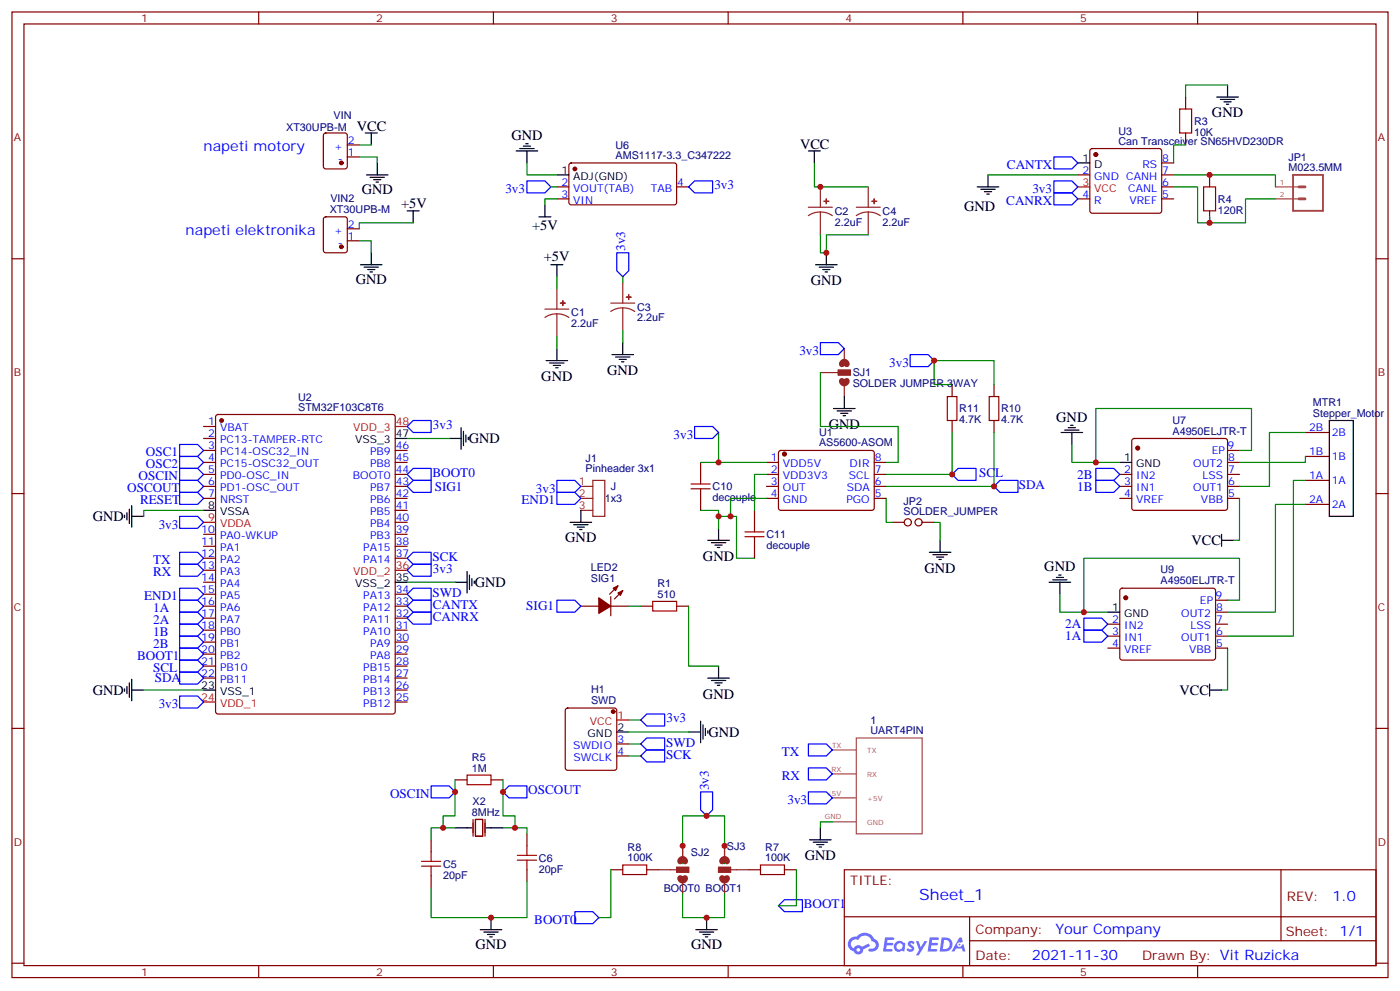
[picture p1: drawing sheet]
<svg xmlns="http://www.w3.org/2000/svg" width="412mm" height="292mm" viewBox="0 0 412 292" stroke-linecap="round" stroke-linejoin="round" font-family="sans-serif">
<g fill="none" stroke="#870000" stroke-width=".35">
<path d="M3.5 3.5h405.4v284.4h-405.4zM7.1 7.1h398.2v277.2h-398.2zM76.2 3.5v3.6M145.3 3.5v3.6M214.5 3.5v3.6M283.6 3.5v3.6M352.8 3.5v3.6M3.5 76.2h3.6M405.3 76.2h3.6M3.5 145.3h3.6M405.3 145.3h3.6M3.5 214.5h3.6"/>
<path d="M405.3 214.5h3.6M248.7 256.1h156.6v28.2h-156.6zM377.3 256.1v20.9M248.7 270h156.5M285.6 277h119.6M285.6 270v14.1M3.5 283.6h3.6M76.2 284.3v3.6M145.3 284.3v3.6M214.5 284.3v3.6M283.6 284.3v3.6M352.8 284.3v3.6"/>
<path d="M405.3 283.6h3.6"/>
</g>
<g fill="#5487ff">
<path d="M267.7 277.3a1.22 1.22 0 0 1 1.7 .3l-.4 .5a.47 .47 0 0 0-.3-.4 .47 .47 0 0 0-.5 .2l.1 .3a1.14 1.14 0 0 1 .8 1.7 1.14 1.14 0 0 1-1.9 0l-.2-.2 .5-.5 .7 .4a.29 .29 0 0 0 .3-.3 .29 .29 0 0 0-.2-.3 1.04 1.04 0 0 1-.6-1.7z"/>
<path d="M260.7 276h2.4l.3 .2-.2 .5-1.8 .1-.1 .8h1.5l.3 .4-.3 .4h-1.6l-.2 1.1h1.7l.2 .3-.2 .3-2.6 .1z"/>
<path d="M273.8 276h2.4l.3 .2-.1 .5-1.8 .1-.2 .8h1.6l.3 .4-.4 .4h-1.6l-.1 1.1h1.7l.2 .3-.2 .3-2.6 .1z"/>
<path d="M282.6 276.1h.7l.3 1.2-.6 .3a.69 .69 0 0 0-1 .3 .69 .69 0 0 0 .4 1 .69 .69 0 0 0 .9-.7l.5-.2 .6 2.2h-.8l-.2-.9h-1.8l-.5 .9h-.8z"/>
<path d="M269.8 277.1h.8l.6 1.8 1.1-1.8h.9l-2.6 4.2h-.8l.9-1.5z"/>
<path d="M277.4 276.1l-.6 4.1h1.3a2.11 2.11 0 0 0 2.5-2.1 2.11 2.11 0 0 0-2.5-2zM278.1 276.8a1.39 1.39 0 0 1 1.7 1.4 1.39 1.39 0 0 1-1.8 1.3h-.3z"/>
<path d="M263.7 277.7a1.54 1.54 0 0 0-.1 2.1 1.54 1.54 0 0 0 2.2 .2l.6 .2 .3-2.3-.2-.2-.4-.1a1.49 1.49 0 0 0-2.4 .1zM264 278.7a.94 .94 0 0 1 1.8 0 .94 .94 0 0 1-1.8 0z"/>
<path d="M250.4 276.4a2.18 2.18 0 0 0 1.1 3.7 1.44 1.44 0 0 0 1.6 1 1.44 1.44 0 0 0 1.2-1.5l2-1-.5-.8-1.9 1a1.47 1.47 0 0 0-2.4 .4 1.39 1.39 0 0 1-.7-1.9 1.39 1.39 0 0 1 2-.5 2.12 2.12 0 0 1 2.2-1.3 2.12 2.12 0 0 1 1.9 1.7 1.14 1.14 0 0 1 1.1 1.4 1.14 1.14 0 0 1-1.7 .8 .43 .43 0 0 0-.5 .3 .43 .43 0 0 0 .4 .5 1.98 1.98 0 0 0 2.5-1.2 1.98 1.98 0 0 0-1.2-2.5 3.1 3.1 0 0 0-5.3-.7l-.9 .1zM252.3 279.7a.55 .55 0 0 1 1.1 0 .55 .55 0 0 1-1.1 0z"/>
<circle cx="282.6" cy="278.1" r=".26"/>
</g>
<g fill="#870000" stroke="#870000" stroke-width=".35">
<path d="M182 174.6l1.4-.7-.7 1.4z"/>
<path d="M180.6 173.2l1.4-.7-.7 1.4z"/>
<path d="M176.4 176l3.5 2.5-3.5 2.1z"/>
<circle cx="231.1" cy="133.7" r=".53"/>
<circle cx="322.8" cy="45.5" r=".53"/>
<circle cx="169.3" cy="49.7" r=".53"/>
<circle cx="100.5" cy="48" r=".53"/>
<circle cx="100.5" cy="72.7" r=".53"/>
<circle cx="335.1" cy="131.9" r=".53"/>
<circle cx="65.3" cy="123.8" r=".53"/>
<circle cx="180.6" cy="209.6" r=".53"/>
<circle cx="331.6" cy="176" r=".53"/>
</g>
<g fill="none" stroke="#870000" stroke-width=".35">
<path d="M95.5 39.4l.5-.2h5.6l.7 .4v9.4l-.5 .7h-5.8l-.7-.4-.1-9.4zM349.2 28.6v3.5M349.2 39.2v3.5M102.3 46.2h3.5M102.3 42.7h3.5M164 58.6h3.6M164 55h3.6M167.8 48.2l.5-.2h30.6l.4 .7v11.2l-.7 .4h-30.6l-.4-.7v-10.9zM199.3 55h3.5M317.5 51.5h3.5M317.5 58.6h3.5M321.3 44l.4-.3h19.8l.5 .3 .2 .4v17.7l-.2 .5-.5 .2h-19.8l-.5-.2-.2-.5v-17.7z"/>
<path d="M342.2 51.5h3.5M342.2 58.6h3.5M342.2 55h3.5M342.2 48h3.5M356.3 51.5v3.5M95.5 64.1l.5-.2h5.6l.7 .4v9.4l-.5 .7h-5.8l-.7-.4-.1-9.4zM102.3 70.9h3.5M102.3 67.4h3.5M356.3 62.1v3.5M280.5 113.2v3.6M292.8 113.2v3.6M60 136.2h3.5"/>
<path d="M60 139.7h3.5M60 132.6h3.5M60 125.6h3.5M60 129.1h3.5M63.7 122.3l.5-.2h51.5l.7 .4v87.1l-.4 .6-51.8 .1-.6-.5-.1-87zM116.4 136.2h3.5M116.4 139.7h3.5M116.4 132.6h3.5M206.4 136.2v3.5M225.8 136.2h3.5M225.8 139.7h3.5M229.5 132.9l.5-.3 27.1 .1 .4 .6v16.6l-.7 .4-27.1-.1-.4-.6v-16.3z"/>
<path d="M257.5 136.2h3.6M257.5 139.7h3.6M280.5 123.8v3.6M292.8 123.8v3.6M329.8 139.7h3.6M333.6 129.3l.5-.2h26.8l.5 .2 .2 .5-.1 20.1-.6 .4-27.1-.1-.4-.6v-19.8zM361.6 136.2h3.5M361.6 139.7h3.5M361.6 132.6h3.5M384.5 127.4h7.1M384.5 134.4h7.1M60 143.2h3.5"/>
<path d="M60 146.8h3.5M60 157.3h3.5M116.4 143.2h3.5M116.4 146.8h3.5M116.4 157.3h3.5M116.4 153.8h3.5M116.4 150.3h3.5M206.4 146.8v3.5M222.2 150.3v3.5M225.8 143.2h3.5M225.8 146.8h3.5M257.5 143.2h3.6"/>
<path d="M257.5 146.8h3.6M329.8 143.2h3.6M329.8 146.8h3.6M361.6 143.2h3.5M361.6 146.8h3.5M384.5 141.5h7.1M384.5 148.5h7.1M60 160.9h3.5M60 164.4h3.5M60 167.9h3.5M60 171.4h3.5M60 175h3.5"/>
<path d="M60 178.5h3.5M116.4 160.9h3.5M116.4 164.4h3.5M116.4 175h3.5M116.4 178.5h3.5M171.1 178.5h5.3M179.9 178.5h5.3M179.9 175.7v5.6M182 172.5l-2.4 2.5M183.4 173.9l-2.4 2.5M188.7 178.5h3.6M199.3 178.5h3.5"/>
<path d="M222.2 160.9v3.5M330.1 173.4l.5-.2h26.8l.5 .2 .2 .5-.1 20-.6 .5-27.1-.1-.5-.6v-19.8zM358.1 176.7h3.5M60 182h3.5M60 185.6h3.5M60 189.1h3.5M60 192.6h3.5M60 196.1h3.5M60 199.7h3.5M116.4 182h3.5M116.4 185.6h3.5M116.4 189.1h3.5"/>
<path d="M116.4 192.6h3.5M116.4 196.1h3.5M116.4 199.7h3.5M326.3 183.8h3.5M326.3 187.3h3.5M326.3 190.9h3.5M358.1 183.8h3.5M358.1 187.3h3.5M358.1 190.9h3.5M358.1 180.3h3.5M116.4 206.7h3.5M116.4 203.2h3.5"/>
<path d="M166.7 208.7l.5-.2h13.8l.5 .2 .2 .5v16.9l-.3 .5-.4 .2h-13.8l-.5-.2-.2-.5v-16.9zM181.7 219.1h3.5M134.1 229.7h3.5M144.6 229.7h3.6M181.7 222.6h3.5M127 247.3v3.5M127 257.9v3.5M139.3 241.3v4.9M140.1 241.3h2.1v4.9h-2.1zM142.9 241.3v4.9M155.2 245.5v3.6M155.2 256.1v3.5"/>
<path d="M179.9 256.1h3.5M190.5 256.1h3.5M220.5 256.1h3.5M231.1 256.1h3.5"/>
<circle cx="267.4" cy="153.8" r="1.06"/>
<circle cx="270.6" cy="153.8" r="1.06"/>
</g>
<g fill="none" stroke="#000" stroke-width=".35">
<path d="M107.6 39.2h3.5M109.4 39.2v3.5M358.4 28.6h6.4M359.5 29.3h4.2M360.5 30h2.2M361.2 30.7h.7M361.6 25v3.6M107.9 51.5h6.4M109 52.2h4.2M110.1 52.9h2.1M110.8 53.6h.7M111.1 48v3.5"/>
<path d="M152 44.4h6.4M153.1 43.7h4.2M154.2 43h2.1M154.9 42.3h.7M155.2 44.4v3.6M164 51.5h3.6M238.1 44.4h3.6M239.9 44.4v3.6M287.9 55h6.3M288.9 55.7h4.3M290 56.4h2.1M290.7 57.1h.7"/>
<path d="M291 51.5v3.5M317.5 48h3.5M106.2 78h6.3M107.2 78.7h4.3M108.3 79.4h2.1M109.4 74.4v3.6M119.9 62.1h3.6M121.7 62.1v3.5M158.7 63.9h3.6M160.5 60.3v3.6M162.3 78h3.5M164 78v3.5"/>
<path d="M240.2 78h6.4M241.3 78.7h4.2M242.4 79.4h2.1M243.4 74.4v3.6M109 80.1h.7M243.1 80.1h.7M160.9 106.2h6.3M161.9 106.9h4.3M163 107.6h2.1M163.7 108.3h.7M164 102.7v3.5M180.3 104.4h6.3"/>
<path d="M181.3 105.1h4.3M182.4 105.8h2.1M183.1 106.5h.7M183.4 100.9v3.5M248.7 116.8v3.5M116.4 129.1h3.5M132.3 129.1h3.5M135.8 125.9v6.4M136.5 127v4.2M137.2 128.1v2.1M137.9 128.8v.7M245.5 120.3h6.4"/>
<path d="M246.6 121h4.2M247.6 121.7h2.2M248.4 122.4h.7M312.6 127.4h6.3M313.6 126.6h4.3M314.7 125.9h2.1M315.4 125.2h.7M315.7 127.4v3.5M329.8 136.2h3.6M391.6 123.8h7v28.2h-7zM36.7 151.7v.7M37.4 151v2.1"/>
<path d="M38.1 149.9v4.3M38.8 152h3.5M38.8 148.9v6.3M60 150.3h3.5M167.9 153.8h6.4M169 154.5h4.2M170 155.2h2.2M170.7 155.9h.7M171.1 150.3v3.5M208.5 159.1h6.3M209.5 159.8h4.3M211.7 155.6v3.5"/>
<path d="M276.9 159.1v3.5M359.8 159.1h3.6M359.8 157.3v3.6M116.4 171.4h3.5M134.1 171.4h3.5M137.6 168.3v6.3M138.3 169.3v4.3M139 170.4v2.1M139.7 171.1v.7M210.6 160.5h2.1M211.3 161.2h.7M273.8 162.6h6.3"/>
<path d="M274.8 163.3h4.2M275.9 164h2.1M276.6 164.7h.7M309 171.4h6.4M310.1 170.7h4.2M311.1 170h2.2M311.9 169.3h.7M312.2 171.4v3.6M208.5 199.7h6.3M211.7 196.1v3.6M326.3 180.3h3.5M36.7 202.8v.8"/>
<path d="M37.4 202.1v2.2M38.1 201.1v4.2M38.8 203.2h3.5M38.8 200v6.4M60 203.2h3.5M181.7 215.5h3.5M202.8 215.5h3.6M206.4 212.4v6.3M207.1 213.4v4.3M207.8 214.5v2.1M208.5 215.2v.7M209.5 200.4h4.3"/>
<path d="M210.6 201.1h2.1M211.3 201.8h.7M356.3 203.2h3.5M356.3 201.4v3.6M134.1 243.8h4.9M143.2 243.8h5M238.5 247.3h6.3M239.5 248h4.3M240.6 248.7h2.1M241.3 249.4h.7M241.7 243.8v3.5M141.5 273.8h6.3"/>
<path d="M142.5 274.5h4.3M143.6 275.2h2.1M144.3 275.9h.7M144.6 270.2v3.6M205 273.8h6.3M206 274.5h4.3M207.1 275.2h2.1M207.8 275.9h.7M208.1 270.2v3.6"/>
</g>
<path d="M317.5 55h3.5M116.4 125.6h3.5M60 153.8h3.5M116.4 167.9h3.5M60 206.7h3.5M181.7 212h3.5" fill="none" stroke="#f00" stroke-width=".35"/>
<g fill="#8c2424" stroke="#8c2424" stroke-width=".35">
<path d="M165.8 88.5v1.5z"/>
<path d="M165.1 89.3h1.4z"/>
<path d="M243.4 58.6v1.4z"/>
<path d="M242.7 59.3h1.4z"/>
<path d="M185.2 86.8v1.4z"/>
<path d="M184.5 87.5h1.4z"/>
<path d="M257.5 58.6v1.4z"/>
<path d="M256.8 59.3h1.4z"/>
<path d="M246.9 109h3.6v1.4h-3.6z"/>
<path d="M199.3 255.4h3.5v1.4h-3.5z"/>
<path d="M211.7 255.4h3.5v1.4h-3.5z"/>
</g>
<g fill="none" stroke="#8c2424" stroke-width=".35">
<path d="M241.7 55v6M255.8 55v6M238.1 61h7.1M241.7 62.4l1.8 .3 1.7 .8M241.7 62.4l-1.9 .3-1.7 .8M241.7 62.4v6.7M252.2 61h7.1M255.8 62.4l1.8 .3 1.7 .8M255.8 62.4l-1.9 .3-1.7 .8M255.8 62.4v6.7M160.5 91h7.1M164 92.4l1.9 .3 1.7 .8"/>
<path d="M164 92.4l-1.8 .3-1.7 .8M164 85v6M164 92.4v6.7M179.9 89.3h7.1M183.4 90.7l1.9 .2 1.7 .8M183.4 90.7l-1.8 .2-1.7 .8M183.4 83.3v6M183.4 90.7v6.7M241.7 109.7h5.2M246.9 109h3.6v1.4h-3.6zM248.7 102.7v3.5M248.7 113.2v3.6"/>
<path d="M171.1 143.2h3.5M171.1 146.8h3.5M171.1 150.3h3.5M174.6 141.5h3.6v10.5h-3.6zM194 256.1h5.3M199.3 255.4h3.5v1.4h-3.5zM201.1 249.1v3.5M201.1 259.6v3.6M211.7 255.4h3.5v1.4h-3.5zM213.4 249.1v3.5M213.4 259.6v3.6M215.2 256.1h5.3"/>
</g>
<g fill="none" stroke="#008700" stroke-width=".35">
<path d="M361.6 25h-12.4v3.6M105.8 46.2h5.3v1.8M105.8 42.7h3.6M155.2 48v3.5h8.8M162.3 55h1.7M164 58.6h-3.5v1.7M239.9 48v7h15.9M291 51.5h26.5M345.7 51.5h30v3.5M345.7 55h7.1v10.6h3.5v-1.7v1.7h10.6v-7h8.8M349.2 42.7h-3.5v5.3M105.8 70.9h3.6v3.5"/>
<path d="M121.7 65.6h-15.9v1.8M241.7 69.1v5.3h1.7v-5.3h12.4M164 81.5v3.5M164 99.1v3.6M183.4 81.5v1.8M183.4 97.4v3.5M241.7 109.7v15.9h22.9v10.6h-3.5M280.5 113.2h-5.3v-7h17.6v7M119.9 129.1h12.4M206.4 136.2h5.3M211.7 127.4v8.8h14.1M225.8 139.7h-3.6v10.6"/>
<path d="M280.5 127.4v12.3h-19.4M292.8 127.4v15.8h-31.7M315.7 130.9v5.3h14.1M365.1 132.6h3.6v-12.3h-45.9v15.9M384.5 134.4v1.8h-19.4M384.5 127.4h-10.6v15.8h-8.8M60 150.3h-17.7v1.7M206.4 150.3h5.3v5.3M211.7 152h5.3v12.4h5.2M225.8 146.8h-10.6v5.2M261.1 146.8v7h1.7M275.2 153.8h1.7v5.3"/>
<path d="M365.1 146.8v12.3h-1.7M384.5 148.5h-8.8v31.8h-14.1M384.5 141.5h-3.5v45.8h-19.4M119.9 171.4h14.2M185.2 178.5h3.5M202.8 178.5v17.6h8.9M312.2 175v5.3h14.1M361.6 176.7h3.5v-12.3h-45.8v15.9M361.6 190.9v12.3h-1.8M42.3 203.2h17.7M185.2 215.5h17.6M185.2 212h3.5"/>
<path d="M185.2 219.1h3.5M134.1 229.7v10.5h-3.6v3.6M148.2 229.7v10.5h3.5v3.6M185.2 222.6h3.5M134.1 243.8h-7.1v3.5M148.2 243.8h7v1.7M155.2 259.6v10.6h-28.2v-8.8M179.9 256.1v14.1h-3.5M201.1 254.4v-14.2h12.3v14.2M234.6 256.1v10.6h-5.3M245.2 242h-3.5v1.8M201.1 263.2v7h12.3v-7"/>
</g>
<g fill="none" stroke="#00f" stroke-width=".35">
<path d="M155.2 53.3h5.3l1.8 1.7-1.8 1.8h-5.3zM202.8 55l1.8-1.7h5.3v3.5h-5.3zM310.4 53.3h5.3l1.8 1.7-1.8 1.8h-5.3zM310.4 46.2h5.3l1.8 1.8-1.8 1.7h-5.3zM310.4 56.8h5.3l1.8 1.8-1.8 1.7h-5.3zM181.7 74.4h3.5v5.3l-1.8 1.8-1.7-1.8zM241.7 100.9h5.2l1.8 1.8-1.8 1.7h-5.2zM268.1 104.4h5.3l1.8 1.8-1.8 1.7h-5.3zM52.9 130.9h5.3l1.8 1.7-1.8 1.8h-5.3zM52.9 134.4h5.3l1.8 1.8-1.8 1.7h-5.3zM52.9 137.9h5.3l1.8 1.8-1.8 1.8h-5.3zM119.9 125.6l1.8-1.8h5.3v3.6h-5.3z"/>
<path d="M119.9 139.7l1.8-1.8h5.3v3.6h-5.3zM204.6 125.6h5.3l1.8 1.8-1.8 1.7h-5.3zM282.2 137.9h5.3v3.6h-5.3l-1.7-1.8zM322.8 137.9h5.3l1.7 1.8-1.7 1.8h-5.3zM52.9 141.5h5.3l1.8 1.7-1.8 1.8h-5.3zM52.9 145h5.3l1.8 1.8-1.8 1.7h-5.3zM52.9 152h5.3l1.8 1.8-1.8 1.8h-5.3zM119.9 143.2l1.8-1.7h5.3v3.5h-5.3zM164 141.5h5.3l1.8 1.7-1.8 1.8h-5.3zM164 145h5.3l1.8 1.8-1.8 1.7h-5.3zM292.8 143.2l1.8-1.7h5.3v3.5h-5.3zM322.8 141.5h5.3l1.7 1.7-1.7 1.8h-5.3z"/>
<path d="M52.9 162.6h5.3l1.8 1.8-1.8 1.8h-5.3zM52.9 166.2h5.3l1.8 1.7-1.8 1.8h-5.3zM52.9 176.7h5.3l1.8 1.8-1.8 1.8h-5.3zM52.9 173.2h5.3l1.8 1.8-1.8 1.7h-5.3zM119.9 167.9l1.8-1.7h5.3v3.5h-5.3zM119.9 164.4l1.8-1.8h5.3v3.6h-5.3zM119.9 178.5l1.8-1.8h5.3v3.6h-5.3zM121.7 173.2h5.3v3.5h-5.3l-1.8-1.7zM164 176.7h5.3l1.8 1.8-1.8 1.8h-5.3zM52.9 190.9h5.3l1.8 1.7-1.8 1.8h-5.3zM52.9 197.9h5.3l1.8 1.8-1.8 1.7h-5.3zM52.9 194.4h5.3l1.8 1.7-1.8 1.8h-5.3z"/>
<path d="M52.9 180.3h5.3l1.8 1.7-1.8 1.8h-5.3zM52.9 183.8h5.3l1.8 1.8-1.8 1.7h-5.3zM52.9 187.3h5.3l1.8 1.8-1.8 1.8h-5.3zM119.9 182l1.8-1.7h5.3v3.5h-5.3zM319.3 185.6h5.3l1.7 1.7-1.7 1.8h-5.3zM319.3 182h5.3l1.7 1.8-1.7 1.8h-5.3zM52.9 205h5.3l1.8 1.7-1.8 1.8h-5.3zM188.7 212l1.8-1.7h5.3v3.5h-5.3zM188.7 219.1l1.8-1.8h5.3v3.5h-5.3zM238.1 219.1h5.3l1.8 1.7-1.8 1.8h-5.3zM127 231.4h5.3l1.8 1.8-1.8 1.8h-5.3zM149.9 231.4h5.3v3.6h-5.3l-1.7-1.8z"/>
<path d="M188.7 222.6l1.8-1.8h5.3v3.6h-5.3zM206.4 233.2h3.5v5.3l-1.8 1.7-1.7-1.7zM238.1 233.2h5.3l1.8 1.8-1.8 1.7h-5.3zM238.1 226.1h5.3l1.8 1.8-1.8 1.8h-5.3zM169.3 268.5h5.3l1.8 1.7-1.8 1.8h-5.3zM229.3 266.7l1.8-1.8h5.3v3.6h-5.3z"/>
</g>
<g fill="none" stroke="#a10000" stroke-width=".35">
<path d="M347.5 32.1h3.5v7.1h-3.5zM354.5 55h3.6v7.1h-3.6zM279 116.8h2.9v7h-2.9zM291.4 116.8h2.8v7h-2.8zM206.4 139.7v2.8M203.6 143.9h5.6M203.6 142.5h5.6M206.4 143.9v2.9M219.4 158h5.7M219.4 156.6h5.7M222.2 153.8v2.8M222.2 158v2.9"/>
<path d="M192.3 177.1h7v2.8h-7zM137.6 228.2h7v2.9h-7zM124.2 253.6h5.6M124.2 255.1h5.6M127 250.8v2.8M127 255.1v2.8M152.4 251.9h5.6M152.4 253.3h5.6M155.2 249.1v2.8M155.2 253.3v2.8M183.4 254.7h7.1v2.8h-7.1zM224 254.7h7.1v2.8h-7.1z"/>
</g>
<path d="M380.9 51.5h8.8v10.6h-8.8z" fill="none" stroke="#a64a4a" stroke-width=".56"/>
<path d="M382.7 58.6h1.7M382.7 55h1.7" fill="none" stroke="#a64a4a" stroke-width=".85"/>
<path d="M375.7 55h7M375.7 58.6h7M252.2 217.3h19.4v28.2h-19.4zM245.2 220.8h6.9M245.2 227.9h6.9M245.2 235h6.9M245.2 242h6.9" fill="none" stroke="#a64a4a" stroke-width=".35"/>
<path d="M248 112.2a.71 .71 0 0 0 .7 .7 .71 .71 0 0 0 .7-.7M248 107.2a.71 .71 0 0 1 .7-.7 .71 .71 0 0 1 .7 .7M200.4 258.6a.71 .71 0 0 0 .7 .7 .71 .71 0 0 0 .7-.7M200.4 253.6a.71 .71 0 0 1 .7-.7 .71 .71 0 0 1 .7 .7M212.7 253.6a.71 .71 0 0 1 .7-.7 .71 .71 0 0 1 .7 .7M212.7 258.6a.71 .71 0 0 0 .7 .7 .71 .71 0 0 0 .7-.7" fill="none" stroke="#8c2424" stroke-width="1.8"/>
<path d="M262.8 153.8h3.5M271.6 153.8h3.6" fill="none" stroke="#850000" stroke-width=".35"/>
<g fill="#c00">
<circle cx="241.7" cy="55" r=".88"/>
<circle cx="243.4" cy="74.4" r=".88"/>
<circle cx="356.3" cy="51.5" r=".88"/>
<circle cx="356.3" cy="65.6" r=".88"/>
<circle cx="144.6" cy="270.2" r=".88"/>
<circle cx="130.5" cy="243.8" r=".88"/>
<circle cx="151.7" cy="243.8" r=".88"/>
<circle cx="134.1" cy="233.2" r=".88"/>
<circle cx="148.2" cy="233.2" r=".88"/>
<circle cx="208.1" cy="240.2" r=".88"/>
<circle cx="211.7" cy="136.2" r=".88"/>
<circle cx="211.7" cy="152" r=".88"/>
<circle cx="215.2" cy="152" r=".88"/>
<circle cx="292.8" cy="143.2" r=".88"/>
<circle cx="280.5" cy="139.7" r=".88"/>
<circle cx="275.2" cy="106.2" r=".88"/>
<circle cx="322.8" cy="136.2" r=".88"/>
<circle cx="319.3" cy="180.3" r=".88"/>
<circle cx="201.1" cy="249.1" r=".88"/>
<circle cx="213.4" cy="249.1" r=".88"/>
<circle cx="208.1" cy="270.2" r=".88"/>
</g>
<text font-size="4.6" fill="#00f" x="270.8" y="265.1">Sheet_1</text>
<g font-size="4.2">
<text x="357" y="34.6">GND</text>
<text x="105.1" y="38.5">VCC</text>
<text x="150.6" y="41.2">GND</text>
<text x="235.7" y="43.7">VCC</text>
<text x="106.5" y="57.1">GND</text>
<text x="118.2" y="61.4">+5V</text>
<text x="284" y="62.1">GND</text>
<text x="156.7" y="67.8">+5V</text>
<text x="160.2" y="76.9">+5V</text>
<text x="104.8" y="83.6">GND</text>
<text x="238.8" y="84">GND</text>
<text x="159.5" y="112.2">GND</text>
<text x="178.9" y="110.4">GND</text>
<text x="311.1" y="124.1">GND</text>
<text x="138.1" y="130.5">GND</text>
<text x="244.1" y="126.4">GND</text>
<text x="27.3" y="153.4">GND</text>
<text x="166.5" y="159.5">GND</text>
<text x="351" y="160.5">VCC</text>
<text x="207.1" y="165.2">GND</text>
<text x="139.9" y="172.8">GND</text>
<text x="272.3" y="168.7">GND</text>
<text x="307.6" y="168.2">GND</text>
<text x="27.3" y="204.6">GND</text>
<text x="207.1" y="205.8">GND</text>
<text x="347.4" y="204.6">VCC</text>
<text x="208.7" y="216.9">GND</text>
<text x="237.1" y="253.4">GND</text>
<text x="140.1" y="279.4">GND</text>
<text x="203.6" y="279.4">GND</text>
</g>
<g font-size="4.2" fill="#00f">
<text x="60" y="44.4">napeti motory</text>
<text x="54.7" y="69.1">napeti elektronika</text>
<text x="392.5" y="265.4">1.0</text>
<text x="310.9" y="274.9">Your Company</text>
<text x="304" y="282.7">2021-11-30</text>
</g>
<g font-size="3.9" fill="#00f">
<text x="296.6" y="49.7">CANTX</text>
<text x="148.9" y="56.8">3v3</text>
<text x="210.4" y="55.7">3v3</text>
<text x="304.1" y="56.8">3v3</text>
<text x="296.4" y="60.3">CANRX</text>
<text x="184.1" y="73.9" transform="rotate(-90 184.1 73.9)">3v3</text>
<text x="235.5" y="104.5">3v3</text>
<text x="261.9" y="108">3v3</text>
<text x="127.5" y="126.3">3v3</text>
<text x="198.4" y="129.2">3v3</text>
<text x="43" y="134.4">OSC1</text>
<text x="43" y="137.9">OSC2</text>
<text x="40.8" y="141.5">OSCIN</text>
<text x="127.4" y="140.5">BOOT0</text>
<text x="288.4" y="140.5">SCL</text>
<text x="317.3" y="140.9">2B</text>
<text x="37.5" y="145">OSCOUT</text>
<text x="41.3" y="148.5">RESET</text>
<text x="128.1" y="144.5">SIG1</text>
<text x="153.6" y="148.5">END1</text>
<text x="157.9" y="145">3v3</text>
<text x="300.1" y="144.1">SDA</text>
<text x="317.3" y="144.5">1B</text>
<text x="46.7" y="155.6">3v3</text>
<text x="45.1" y="166.1">TX</text>
<text x="127.4" y="165.2">SCK</text>
<text x="45.1" y="169.6">RX</text>
<text x="127.5" y="168.6">3v3</text>
<text x="42.5" y="176.7">END1</text>
<text x="127.4" y="175.8">SWD</text>
<text x="127.5" y="179.3">CANTX</text>
<text x="155" y="179.7">SIG1</text>
<text x="45.1" y="180.2">1A</text>
<text x="45.1" y="183.7">2A</text>
<text x="127.5" y="182.8">CANRX</text>
<text x="313.8" y="185">2A</text>
<text x="45.1" y="187.2">1B</text>
<text x="45.1" y="190.8">2B</text>
<text x="313.8" y="188.6">1A</text>
<text x="40.4" y="194.3">BOOT1</text>
<text x="45.1" y="197.9">SCL</text>
<text x="45.6" y="200.9">SDA</text>
<text x="46.7" y="208.5">3v3</text>
<text x="196.3" y="212.7">3v3</text>
<text x="196.2" y="219.9">SWD</text>
<text x="196.2" y="223.4">SCK</text>
<text x="230.3" y="222.5">TX</text>
<text x="155.6" y="233.9">OSCOUT</text>
<text x="208.8" y="232.7" transform="rotate(-90 208.8 232.7)">3v3</text>
<text x="230.3" y="229.6">RX</text>
<text x="114.9" y="235">OSCIN</text>
<text x="232" y="236.9">3v3</text>
<text x="236.8" y="267.5">BOOT1</text>
<text x="157.4" y="272.1">BOOT0</text>
</g>
<g font-size="3.9" fill="#800">
<text x="250.5" y="260.7">TITLE:</text>
<text x="379.1" y="265.4">REV:</text>
<text x="287.4" y="274.9">Company:</text>
<text x="378.7" y="275.5">Sheet: 1/1</text>
<text x="287.4" y="282.6">Date:</text>
<text x="336.4" y="282.7">Drawn By: Vit Ruzicka</text>
</g>
<g font-size="3.2" fill="#800">
<text x="41.6" y="6.5">1</text>
<text x="110.8" y="6.5">2</text>
<text x="179.9" y="6.5">3</text>
<text x="249.1" y="6.5">4</text>
<text x="318.2" y="6.5">5</text>
<text x="4.1" y="41.6">A</text>
<text x="405.9" y="41.6">A</text>
<text x="4.1" y="110.8">B</text>
<text x="405.9" y="110.8">B</text>
<text x="4.1" y="179.9">C</text>
<text x="405.9" y="179.9">C</text>
<text x="4.1" y="249.1">D</text>
<text x="405.9" y="249.1">D</text>
<text x="41.6" y="287.3">1</text>
<text x="110.8" y="287.3">2</text>
<text x="179.9" y="287.3">3</text>
<text x="249.1" y="287.3">4</text>
<text x="318.2" y="287.3">5</text>
</g>
<g font-size="3.2" fill="#000080">
<text x="98.2" y="34.9">VIN</text>
<text x="84.3" y="38.6">XT30UPB-M</text>
<text x="329.5" y="39.7">U3</text>
<text x="351.7" y="40">10K</text>
<text x="351.7" y="36.8">R3</text>
<text x="181.3" y="46.8">AMS1117-3.3_C347222</text>
<text x="181.3" y="43.9">U6</text>
<text x="329.5" y="42.7">Can Transceiver SN65HVD230DR</text>
<text x="379.5" y="47.3">JP1</text>
<text x="379.5" y="50.4">M023.5MM</text>
<text x="97.3" y="59.6">VIN2</text>
<text x="358.8" y="59.7">R4</text>
<text x="97.1" y="62.8">XT30UPB-M</text>
<text x="245.9" y="63.2">C2</text>
<text x="260" y="63.2">C4</text>
<text x="358.8" y="62.9">120R</text>
<text x="245.9" y="66.4">2.2uF</text>
<text x="260" y="66.4">2.2uF</text>
<text x="168.3" y="93.1">C1</text>
<text x="187.7" y="94.6">2.2uF</text>
<text x="187.7" y="91.5">C3</text>
<text x="168.3" y="96.3">2.2uF</text>
<text x="251.2" y="110.8">SJ1</text>
<text x="87.8" y="118.1">U2</text>
<text x="251.2" y="114.1">SOLDER JUMPER 3WAY</text>
<text x="386.8" y="119.5">MTR1</text>
<text x="87.8" y="121">STM32F103C8T6</text>
<text x="282.6" y="124.7">4.7K</text>
<text x="282.6" y="121.4">R11</text>
<text x="294.9" y="124.7">4.7K</text>
<text x="294.9" y="121.4">R10</text>
<text x="345.4" y="124.7">U7</text>
<text x="386.8" y="122.8">Stepper_Motor</text>
<text x="241.3" y="131.5">AS5600-ASOM</text>
<text x="241.3" y="128.5">U1</text>
<text x="345.4" y="128">A4950ELJTR-T</text>
<text x="172.5" y="136.1">J1</text>
<text x="172.5" y="139">Pinheader 3x1</text>
<text x="178.2" y="148">1x3</text>
<text x="179.9" y="144.4">J</text>
<text x="209.9" y="147.5">decouple</text>
<text x="209.9" y="144.4">C10</text>
<text x="266.2" y="148.6">JP2</text>
<text x="266.2" y="151.7">SOLDER_JUMPER</text>
<text x="225.8" y="161.6">decouple</text>
<text x="225.8" y="158.5">C11</text>
<text x="174" y="171.4">SIG1</text>
<text x="174" y="168.2">LED2</text>
<text x="193.7" y="172.9">R1</text>
<text x="341.9" y="172.1">A4950ELJTR-T</text>
<text x="341.9" y="168.8">U9</text>
<text x="193.7" y="176">510</text>
<text x="174.1" y="207.3">SWD</text>
<text x="174.1" y="204.1">H1</text>
<text x="256.4" y="213.1">1</text>
<text x="256.4" y="216.3">UART4PIN</text>
<text x="139" y="227.2">1M</text>
<text x="139" y="224">R5</text>
<text x="139.2" y="237">X2</text>
<text x="139" y="240.2">8MHz</text>
<text x="184.9" y="250.5">R8</text>
<text x="203.5" y="252">SJ2</text>
<text x="214.1" y="250.2">SJ3</text>
<text x="225.4" y="250.5">R7</text>
<text x="130.5" y="255.5">C5</text>
<text x="158.7" y="256.9">20pF</text>
<text x="158.7" y="253.7">C6</text>
<text x="184.9" y="253.6">100K</text>
<text x="225.4" y="253.6">100K</text>
<text x="130.5" y="258.7">20pF</text>
<text x="195.5" y="262.6">BOOT0 BOOT1</text>
</g>
<g font-size="3.2" fill="#00f">
<text x="98.4" y="44.1">+</text>
<text x="99.6" y="47.6">-</text>
<text x="102.5" y="45.9">1</text>
<text x="102.5" y="42.3">2</text>
<text x="342.4" y="47.6">8</text>
<text x="318.8" y="51.2">2</text>
<text x="322.3" y="52.9">GND CANH</text>
<text x="336.5" y="49.4">RS</text>
<text x="342.4" y="51.2">7</text>
<text x="165.4" y="54.7">2</text>
<text x="165.4" y="58.2">3</text>
<text x="168.9" y="56.4">VOUT(TAB)</text>
<text x="168.9" y="60">VIN</text>
<text x="191.7" y="56.4">TAB</text>
<text x="199.5" y="54.7">4</text>
<text x="318.8" y="58.2">4</text>
<text x="322.3" y="60">R</text>
<text x="332.4" y="56.4">CANL</text>
<text x="332.7" y="60">VREF</text>
<text x="342.4" y="58.2">5</text>
<text x="342.4" y="54.7">6</text>
<text x="98.4" y="68.8">+</text>
<text x="102.5" y="70.6">1</text>
<text x="102.5" y="67">2</text>
<text x="99.6" y="72.3">-</text>
<text x="61.3" y="125.2">1</text>
<text x="61.3" y="128.8">2</text>
<text x="64.8" y="127">VBAT</text>
<text x="64.8" y="130.5">PC13-TAMPER-RTC</text>
<text x="385.6" y="127">2B</text>
<text x="392.3" y="128.4">2B</text>
<text x="61.3" y="132.3">3</text>
<text x="61.3" y="135.8">4</text>
<text x="64.8" y="134.1">PC14-OSC32_IN</text>
<text x="64.8" y="137.6">PC15-OSC32_OUT</text>
<text x="109" y="137.6">PB8</text>
<text x="109" y="134.1">PB9</text>
<text x="116.6" y="135.8">45</text>
<text x="116.6" y="132.3">46</text>
<text x="227.1" y="135.8">1</text>
<text x="230.6" y="137.6">VDD5V</text>
<text x="250.2" y="137.6">DIR</text>
<text x="257.7" y="135.8">8</text>
<text x="351.5" y="137.6">OUT2</text>
<text x="357" y="133.7">EP</text>
<text x="361.6" y="132.3">9</text>
<text x="361.8" y="135.8">8</text>
<text x="385.6" y="134.1">1B</text>
<text x="392.3" y="135.5">1B</text>
<text x="61.3" y="139.3">5</text>
<text x="61.3" y="142.9">6</text>
<text x="64.8" y="141.1">PD0-OSC_IN</text>
<text x="104" y="141.1">BOOT0</text>
<text x="116.6" y="142.9">43</text>
<text x="116.6" y="139.3">44</text>
<text x="227.1" y="139.3">2</text>
<text x="227.1" y="142.9">3</text>
<text x="230.6" y="141.1">VDD3V3</text>
<text x="250.1" y="141.1">SCL</text>
<text x="257.7" y="142.9">6</text>
<text x="257.7" y="139.3">7</text>
<text x="331.2" y="139.3">2</text>
<text x="331.2" y="142.9">3</text>
<text x="334.7" y="141.1">IN2</text>
<text x="354.2" y="141.1">LSS</text>
<text x="361.8" y="142.9">6</text>
<text x="361.8" y="139.3">7</text>
<text x="385.6" y="141.1">1A</text>
<text x="392.3" y="142.5">1A</text>
<text x="61.3" y="146.4">7</text>
<text x="64.8" y="144.6">PD1-OSC_OUT</text>
<text x="64.8" y="148.2">NRST</text>
<text x="109" y="148.2">PB6</text>
<text x="109" y="144.6">PB7</text>
<text x="116.6" y="149.9">41</text>
<text x="116.6" y="146.4">42</text>
<text x="227.1" y="146.4">4</text>
<text x="230.6" y="144.6">OUT</text>
<text x="230.6" y="148.2">GND</text>
<text x="249.3" y="148.2">PGO</text>
<text x="249.4" y="144.6">SDA</text>
<text x="257.7" y="146.4">5</text>
<text x="331.2" y="146.4">4</text>
<text x="334.7" y="144.6">IN1</text>
<text x="334.7" y="148.2">VREF</text>
<text x="351.5" y="144.6">OUT1</text>
<text x="353.8" y="148.2">VBB</text>
<text x="361.8" y="146.4">5</text>
<text x="385.6" y="148.2">2A</text>
<text x="392.3" y="149.6">2A</text>
<text x="109" y="155.2">PB4</text>
<text x="109" y="151.7">PB5</text>
<text x="116.6" y="153.5">40</text>
<text x="59.3" y="157">10</text>
<text x="59.3" y="160.5">11</text>
<text x="64.8" y="158.7">PA0-WKUP</text>
<text x="109" y="158.7">PB3</text>
<text x="116.6" y="160.5">38</text>
<text x="116.6" y="157">39</text>
<text x="59.3" y="164">12</text>
<text x="59.3" y="167.6">13</text>
<text x="64.8" y="162.3">PA1</text>
<text x="64.8" y="165.8">PA2</text>
<text x="107" y="165.8">PA14</text>
<text x="107" y="162.3">PA15</text>
<text x="116.6" y="164">37</text>
<text x="59.3" y="171.1">14</text>
<text x="64.8" y="169.3">PA3</text>
<text x="64.8" y="172.9">PA4</text>
<text x="59.3" y="174.6">15</text>
<text x="59.3" y="178.2">16</text>
<text x="64.8" y="176.4">PA5</text>
<text x="64.8" y="179.9">PA6</text>
<text x="107" y="179.9">PA12</text>
<text x="107" y="176.4">PA13</text>
<text x="116.6" y="178.2">33</text>
<text x="116.6" y="174.6">34</text>
<text x="353.4" y="177.8">EP</text>
<text x="358.1" y="176.4">9</text>
<text x="358.2" y="179.9">8</text>
<text x="59.3" y="181.7">17</text>
<text x="59.3" y="185.2">18</text>
<text x="64.8" y="183.4">PA7</text>
<text x="107" y="183.4">PA11</text>
<text x="116.6" y="185.2">31</text>
<text x="116.6" y="181.7">32</text>
<text x="327.7" y="183.4">2</text>
<text x="331.2" y="185.2">IN2</text>
<text x="348" y="181.7">OUT2</text>
<text x="350.7" y="185.2">LSS</text>
<text x="358.2" y="183.4">7</text>
<text x="59.3" y="188.7">19</text>
<text x="64.8" y="187">PB0</text>
<text x="64.8" y="190.5">PB1</text>
<text x="107" y="187">PA10</text>
<text x="109" y="190.5">PA9</text>
<text x="116.6" y="188.7">30</text>
<text x="327.7" y="187">3</text>
<text x="327.7" y="190.5">4</text>
<text x="331.2" y="188.7">IN1</text>
<text x="348" y="188.7">OUT1</text>
<text x="358.2" y="190.5">5</text>
<text x="358.2" y="187">6</text>
<text x="59.3" y="192.3">20</text>
<text x="59.3" y="195.8">21</text>
<text x="64.8" y="194">PB2</text>
<text x="64.8" y="197.6">PB10</text>
<text x="107" y="197.6">PB15</text>
<text x="109" y="194">PA8</text>
<text x="116.6" y="195.8">28</text>
<text x="116.6" y="192.3">29</text>
<text x="331.2" y="192.3">VREF</text>
<text x="350.2" y="192.3">VBB</text>
<text x="59.3" y="199.3">22</text>
<text x="64.8" y="201.1">PB11</text>
<text x="107" y="201.1">PB14</text>
<text x="116.6" y="202.8">26</text>
<text x="116.6" y="199.3">27</text>
<text x="107" y="208.1">PB12</text>
<text x="107" y="204.6">PB13</text>
<text x="116.6" y="206.4">25</text>
<text x="168.8" y="220.5">SWDIO</text>
<text x="181.9" y="218.7">3</text>
<text x="168.9" y="224">SWCLK</text>
<text x="181.9" y="222.3">4</text>
</g>
<g font-size="3.2">
<text x="318.8" y="47.6">1</text>
<text x="165.4" y="51.2">1</text>
<text x="168.9" y="52.9">ADJ(GND)</text>
<text x="322.3" y="49.4">D</text>
<text x="104.6" y="130.5">VSS_3</text>
<text x="116.6" y="128.8">47</text>
<text x="331.2" y="135.8">1</text>
<text x="334.7" y="137.6">GND</text>
<text x="61.3" y="149.9">8</text>
<text x="64.8" y="151.7">VSSA</text>
<text x="104.6" y="172.9">VSS_2</text>
<text x="116.6" y="171.1">35</text>
<text x="327.7" y="179.9">1</text>
<text x="331.2" y="181.7">GND</text>
<text x="59.3" y="202.8">23</text>
<text x="64.8" y="204.6">VSS_1</text>
<text x="181.9" y="215.2">2</text>
<text x="173.1" y="217">GND</text>
</g>
<g font-size="3.2" fill="#f00">
<text x="318.8" y="54.7">3</text>
<text x="322.3" y="56.4">VCC</text>
<text x="116.6" y="125.2">48</text>
<text x="104" y="127">VDD_3</text>
<text x="61.3" y="153.5">9</text>
<text x="64.8" y="155.2">VDDA</text>
<text x="116.6" y="167.6">36</text>
<text x="104" y="169.3">VDD_2</text>
<text x="59.3" y="206.4">24</text>
<text x="64.8" y="208.1">VDD_1</text>
<text x="173.8" y="213.4">VCC</text>
<text x="181.9" y="211.7">1</text>
</g>
<g font-size="3.2" fill="#8d2323">
<text x="170.5" y="142.9">1</text>
<text x="170.5" y="146.4">2</text>
<text x="170.5" y="149.9">3</text>
</g>
<g font-size="2.1" fill="#a54b4b">
<text x="377" y="54.3">1</text>
<text x="377" y="57.9">2</text>
<text x="245.1" y="220.1">TX</text>
<text x="255.5" y="221.9">TX</text>
<text x="244.9" y="227.2">RX</text>
<text x="255.5" y="228.9">RX</text>
<text x="243.3" y="234.3">+5V</text>
<text x="255.5" y="236">+5V</text>
<text x="243" y="241.3">GND</text>
<text x="255.5" y="243">GND</text>
</g>
</svg>
